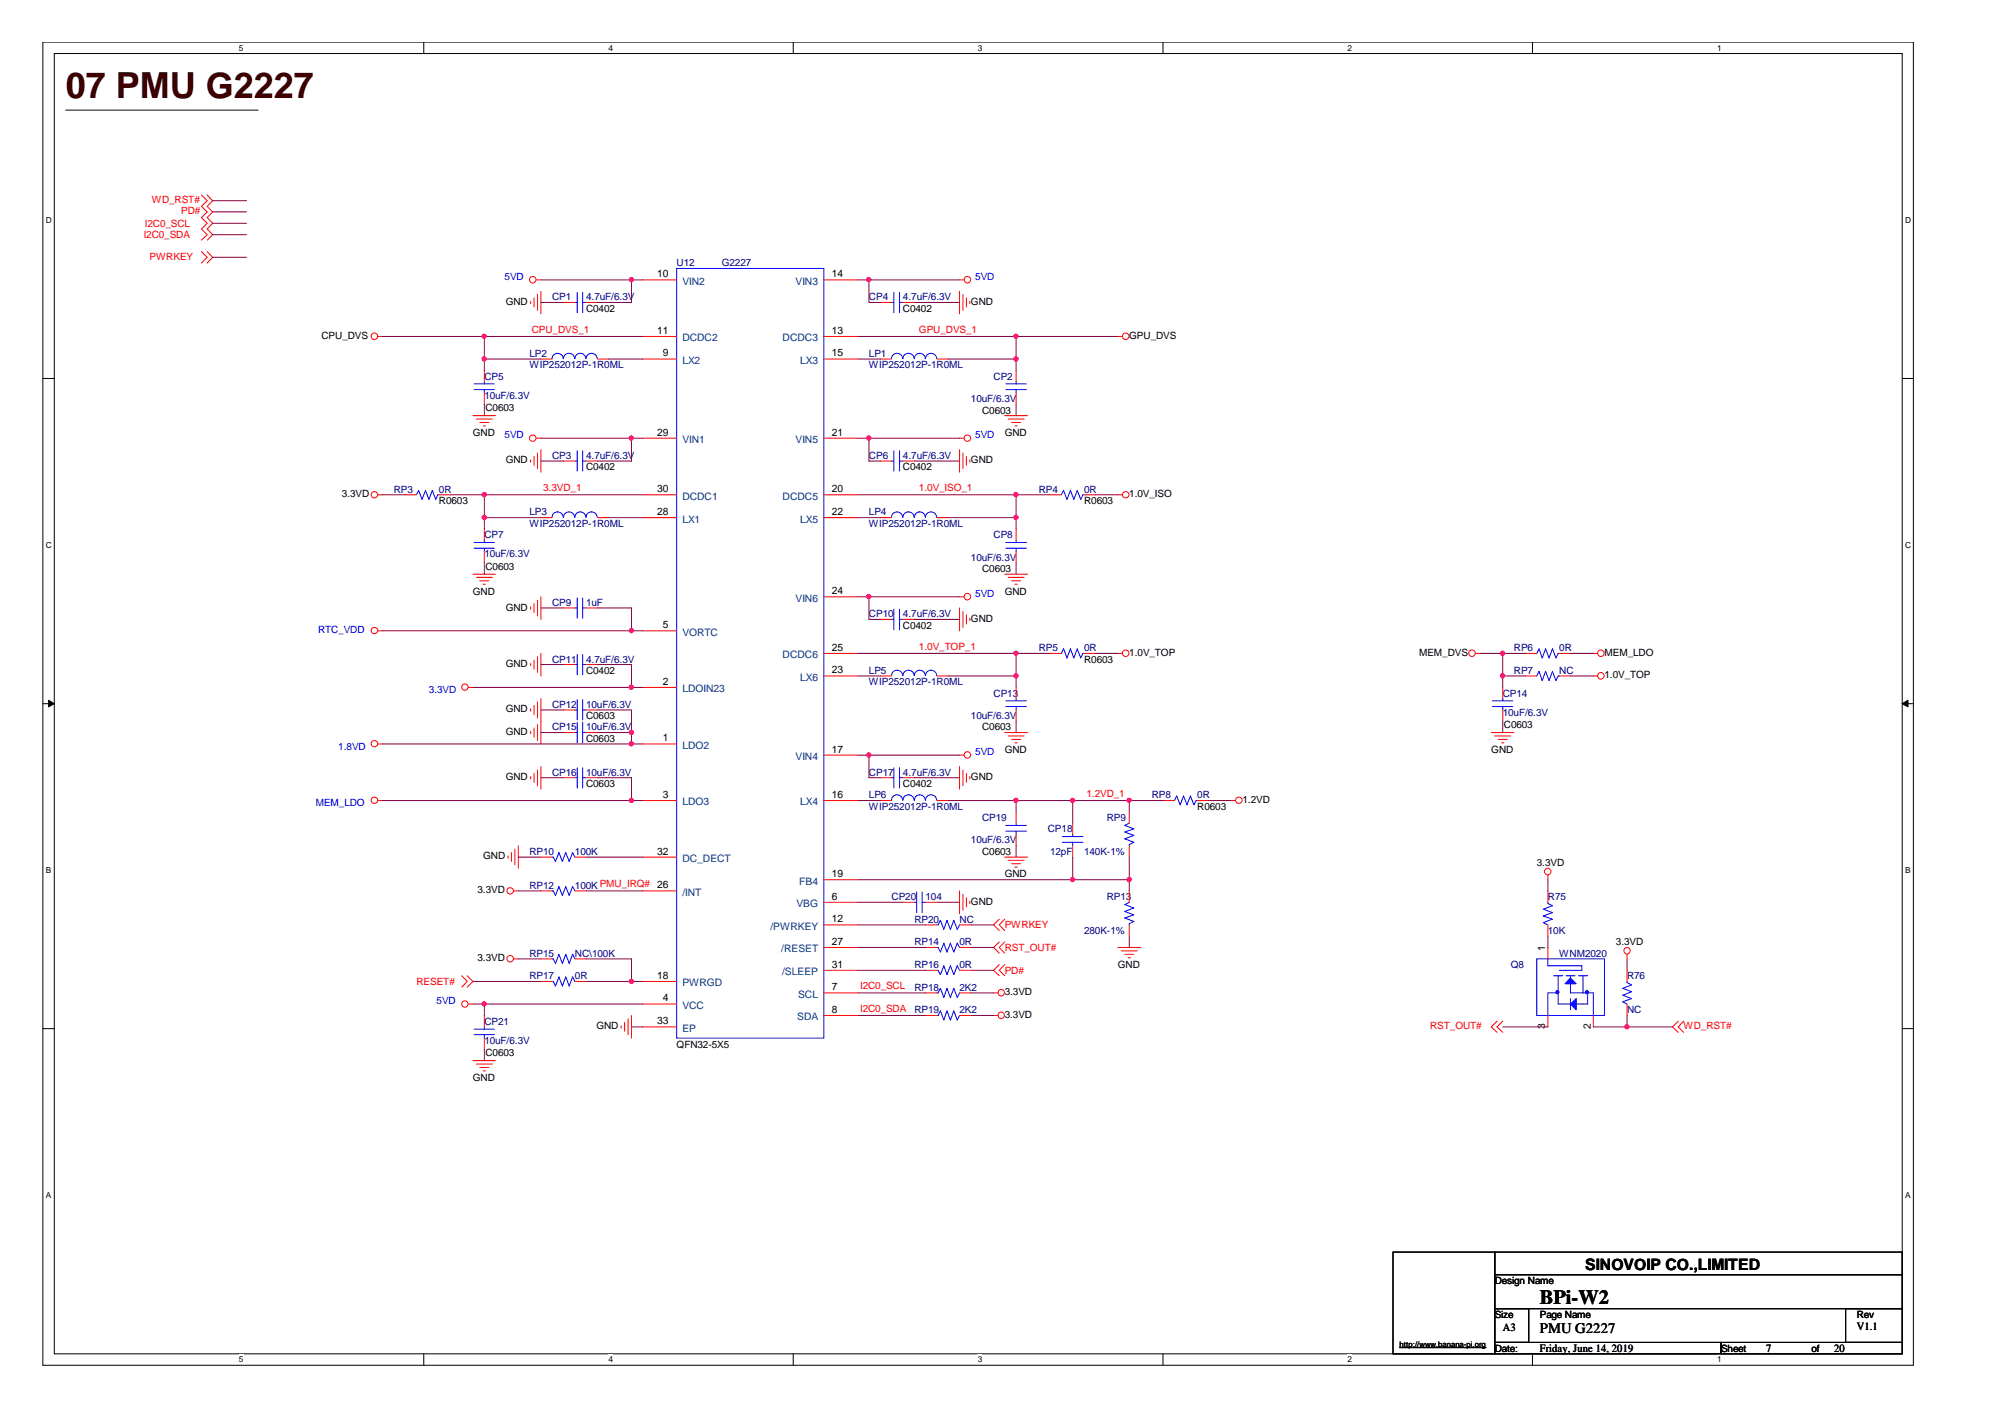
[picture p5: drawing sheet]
<svg xmlns="http://www.w3.org/2000/svg" width="297mm" height="210mm" viewBox="0 0 297 210" stroke-linecap="round" stroke-linejoin="round" font-family="sans-serif">
<path d="M6.3 6.2h277.2v196h-277.2zM8 7.9h273.8v192.6h-273.8z" fill="none" stroke="#000" stroke-width=".15"/>
<g fill="#fff">
<path d="M35.4 6.4h.6v1.4h-.6z"/>
<path d="M35.4 200.7h.6v1.4h-.6z"/>
</g>
<path d="M62.8 6.2v1.7M62.8 200.5v1.7" fill="none" stroke="#000" stroke-width=".15"/>
<g fill="#fff">
<path d="M90.1 6.4h.7v1.4h-.7z"/>
<path d="M90.1 200.7h.7v1.4h-.7z"/>
</g>
<path d="M117.5 6.2v1.7M117.5 200.5v1.7" fill="none" stroke="#000" stroke-width=".15"/>
<g fill="#fff">
<path d="M144.9 6.4h.6v1.4h-.6z"/>
<path d="M144.9 200.7h.6v1.4h-.6z"/>
</g>
<path d="M172.3 6.2v1.7M172.3 200.5v1.7" fill="none" stroke="#000" stroke-width=".15"/>
<g fill="#fff">
<path d="M199.6 6.4h.7v1.4h-.7z"/>
<path d="M199.6 200.7h.7v1.4h-.7z"/>
</g>
<path d="M227 6.2v1.7M227 200.5v1.7" fill="none" stroke="#000" stroke-width=".15"/>
<g fill="#fff">
<path d="M254.4 6.4h.6v1.4h-.6z"/>
<path d="M254.4 200.7h.6v1.4h-.6z"/>
<path d="M6.8 31.9h.8v1.4h-.8z"/>
<path d="M282.2 31.9h.9v1.4h-.9z"/>
<path d="M6.8 80.1h.8v1.4h-.8z"/>
<path d="M282.2 80.1h.9v1.4h-.9z"/>
</g>
<path d="M6.3 56.1h1.7M281.8 56.1h1.7" fill="none" stroke="#000" stroke-width=".15"/>
<g fill="#fff">
<path d="M6.8 128.2h.7v1.4h-.7z"/>
<path d="M282.2 128.2h.8v1.4h-.8z"/>
</g>
<path d="M6.3 104.2h1.7M281.8 104.2h1.7" fill="none" stroke="#000" stroke-width=".15"/>
<g fill="#000" stroke="#000" stroke-width=".15">
<path d="M7.2 103.7l.8 .5-.8 .5z" fill-rule="evenodd"/>
<path d="M281.8 104.2l.9-.5v1z" fill-rule="evenodd"/>
</g>
<g fill="#fff">
<path d="M6.8 176.4h.7v1.4h-.7z"/>
<path d="M282.2 176.4h.8v1.4h-.8z"/>
</g>
<path d="M9.7 16.3h28.5M6.3 152.4h1.7M281.8 152.4h1.7M206.4 185.5h15v15h-15zM221.4 185.5h60.4v3.3h-60.4zM221.4 188.8h60.4v5.1h-60.4zM221.4 193.9h5.1v5h-5.1zM221.4 198.9h33.6v1.6h-33.6zM255 198.9h26.8v1.6h-26.8zM273.4 193.9h8.4v5h-8.4z" fill="none" stroke="#000" stroke-width=".15"/>
<g fill="none" stroke="#f00" stroke-width=".15">
<path d="M29.8 28.9l.9 .8-.9 .9 .9 .8-.9 .8 .9 .9-.9 .8 .9 .9-.9 .8M29.8 37.3l.9 .8-.9 .9M30.7 28.9l.8 .8-.8 .9 .8 .8-.8 .8 .8 .9-.8 .8 .8 .9-.8 .8M30.7 37.3l.8 .8-.8 .9M56 49.8h.6M71.8 54.9v1.6M71.8 58.2v1.7M78.6 44.6v.4M79.1 44.1v1.4M79.5 41.5h.6M79.6 43.6v2.4M80.1 43.2v3.3"/>
<path d="M80.1 53.2h1.7M83.5 44.8h1.7M86.8 44.8h1.7M88.5 53.2h1.7M95.2 41.5h5M95.2 49.8h5M95.2 53.2h5M122 41.5h5.1M122 49.8h5.1M122 53.2h5.1M130.4 44.8h1.7M130.4 53.2h1.7"/>
<path d="M133.8 44.8h1.7M138.8 53.2h1.7M142.2 41.5h.6M142.2 43.2v3.3M142.7 43.6v2.4M143.2 44.1v1.4M143.7 44.6v.4M150.5 54.9v1.6M150.5 58.2v1.7M165.6 49.8h.7M56 73.3h.6M60 73.3h1.7"/>
<path d="M65 73.3h1.7M70.1 61.6h3.3M70.6 62.1h2.3M71.1 62.6h1.3M71.6 63.1h.3M71.8 78.3v1.7M78.6 68.1v.4M79.1 67.6v1.3M79.5 64.9h.6M79.6 67.1v2.3M80.1 66.6v3.3M80.1 76.7h1.7"/>
<path d="M83.5 68.3h1.7M86.8 68.3h1.7M88.5 76.7h1.7M95.2 64.9h5M95.2 73.3h5M95.2 76.7h5M122 64.9h5.1M122 73.3h5.1M122 76.7h5.1M130.4 68.3h1.7M130.4 76.7h1.7M133.8 68.3h1.7"/>
<path d="M138.8 76.7h1.7M142.2 64.9h.6M142.2 66.6v3.3M142.7 67.1v2.3M143.2 67.6v1.3M143.7 68.1v.4M148.8 61.6h3.4M149.4 62.1h2.3M149.9 62.6h1.3M150.4 63.1h.3M150.5 78.3v1.7M155.6 73.3h1.6"/>
<path d="M160.6 73.3h1.7M165.6 73.3h.7M56 93.4h.6M70.1 85.1h3.3M70.6 85.5h2.3M71.1 86h1.3M71.6 86.5h.3M71.8 81.7v1.7M78.6 89.9v.3M78.6 98.3v.3M79.1 89.4v1.3M79.1 97.8v1.3"/>
<path d="M79.6 88.9v2.3M79.6 97.3v2.3M80.1 88.4v3.4M80.1 96.8v3.3M83.5 98.4h1.7M83.5 90.1h1.7M86.8 98.4h1.7M86.8 90.1h1.7M95.2 93.4h5M122 88.4h5.1M122 96.8h5.1M130.4 91.8h1.7"/>
<path d="M133.8 91.8h1.7M142.2 90.1v3.3M142.2 88.4h.6M142.7 90.6v2.3M143.2 91.1v1.3M143.7 91.6v.3M148.8 85.1h3.4M149.4 85.5h2.3M149.9 86h1.3M150.4 86.5h.3M150.5 81.7v1.7M155.6 96.8h1.6"/>
<path d="M160.6 96.8h1.7M165.6 96.8h.7M218.6 96.8h.7M226 96.8h1.7M231 96.8h1.7M236.1 96.8h.6M56 110.2h.6M56 118.6h.6M69.4 101.8h.7M78.6 105v.3M78.6 108.3v.4M78.6 115v.4"/>
<path d="M79.1 104.5v1.3M79.1 107.8v1.4M79.1 114.6v1.3M79.6 104v2.4M79.6 107.3v2.4M79.6 114.1v2.3M80.1 103.5v6.7M80.1 113.6v3.3M83.5 108.5h1.7M83.5 115.2h1.7M83.5 105.2h1.7M86.8 108.5h1.7"/>
<path d="M86.8 115.2h1.7M86.8 105.2h1.7M95.2 101.8h5M95.2 110.2h5M95.2 118.6h5M122 118.6h5.1M122 111.9h5.1M122 100.1h5.1M130.4 118.6h1.7M130.4 100.1h1.7M130.4 115.2h1.7M133.8 115.2h1.7"/>
<path d="M138.8 118.6h1.7M138.8 100.1h1.7M142.2 113.6v3.3M142.2 111.9h.6M142.7 114.1v2.3M143.2 114.6v1.3M143.7 115v.4M148.8 108.5h3.4M149.4 109h2.3M149.9 109.5h1.3M150.4 110h.3M150.5 101.8v1.7"/>
<path d="M150.5 105.2v1.6M172.3 118.6h1.7M177.4 118.6h1.6M182.4 118.6h.6M220.9 108.5h3.4M221.4 109h2.4M222 109.5h1.3M222.5 110h.3M222.6 101.8v1.7M222.6 105.2v1.6M226 100.1h1.7M231 100.1h1.7"/>
<path d="M236.1 100.1h.6M75.3 126.8v.3M75.8 126.3v1.3M76.1 132h.7M76.3 125.8v2.3M76.8 125.3v3.3M80.1 127h1.7M80.1 132h1.7M85.2 127h1.6M85.2 132h1.6M95.2 127h5M95.2 132h5"/>
<path d="M122 133.7h5.1M122 137h5.1M122 130.3h5.1M133.8 133.7h1.7M137.1 133.7h1.7M137.1 137h1.7M142.2 132v3.4M142.2 137h1.6M142.7 132.5v2.3M143.2 133v1.3M143.7 133.5v.3M148 139.5l-.8 .8 .8 .9"/>
<path d="M148 136.2l-.8 .8 .8 .9M148.8 127h3.4M148.8 139.5l-.8 .8 .8 .9M148.8 136.2l-.8 .8 .8 .9M149.4 127.4h2.3M149.9 127.9h1.3M150.4 128.5h.3M150.5 120.2v1.7M150.5 123.6v1.7M158.9 121.9v1.7M158.9 125.3v1.7M167.3 120.2v1.7"/>
<path d="M167.3 125.3v1.7M167.3 132v1.7M167.3 137v1.7M229.3 129.6v.7M229.3 132v1.7M229.3 137v1.7M68.4 144.5l.8 .9-.8 .8M69.2 144.5l.9 .9-.9 .8M69.4 148.7h.7M70.1 157.1h3.3M70.6 157.6h2.3M71.1 158.1h1.3"/>
<path d="M71.6 158.6h.3M71.8 150.4v1.7M71.8 153.8v1.7M76.1 142h.7M80.1 142h1.7M80.1 145.4h1.7M85.2 142h1.6M85.2 145.4h1.6M92 151.9v.4M92.5 151.4v1.4M93 150.9v2.4M93.6 150.4v3.4"/>
<path d="M95.2 148.7h5M95.2 145.4h5M95.2 152.1h5M122 140.3h5.1M122 147.1h5.1M122 150.4h5.1M122 143.7h5.1M137.1 140.3h1.7M137.1 147.1h1.7M137.1 150.4h1.7M137.1 143.7h1.7M142.2 140.3h1.6"/>
<path d="M142.2 147.1h1.6M142.2 150.4h1.6M142.2 143.7h1.6M147.2 147.1h.7M147.2 150.4h.7M148 142.9l-.8 .8 .8 .8M148.8 142.9l-.8 .8 .8 .8M165.6 140.3h3.4M166.1 140.9h2.4M166.6 141.4h1.4M167.1 141.9h.4M221.8 151.3l-.9 .8 .9 .8"/>
<path d="M222.6 151.3l-.8 .8 .8 .8M229.3 140.3v1.7M229.3 150.4v1.7M236.1 150.4v1.7M241 141.4v.6M241 143.7v1.7M241 148.7v1.7M248.6 151.3l-.8 .8 .8 .8M249.4 151.3l-.8 .8 .8 .8"/>
<circle cx="55.5" cy="49.8" r=".49"/>
<circle cx="78.9" cy="41.4" r=".49"/>
<circle cx="143.3" cy="41.4" r=".49"/>
<circle cx="166.8" cy="49.8" r=".49"/>
<circle cx="55.5" cy="73.3" r=".48"/>
<circle cx="78.9" cy="64.9" r=".48"/>
<circle cx="143.3" cy="64.9" r=".48"/>
<circle cx="166.8" cy="73.3" r=".48"/>
<circle cx="55.5" cy="93.4" r=".48"/>
<circle cx="143.3" cy="88.4" r=".49"/>
<circle cx="166.8" cy="96.8" r=".49"/>
<circle cx="218.1" cy="96.8" r=".49"/>
<circle cx="237.2" cy="96.8" r=".49"/>
<circle cx="55.5" cy="110.2" r=".48"/>
<circle cx="55.5" cy="118.5" r=".48"/>
<circle cx="68.9" cy="101.8" r=".47"/>
<circle cx="143.3" cy="111.8" r=".49"/>
<circle cx="183.5" cy="118.5" r=".48"/>
<circle cx="237.2" cy="100.1" r=".49"/>
<circle cx="75.6" cy="132" r=".48"/>
<circle cx="229.3" cy="129.1" r=".49"/>
<circle cx="68.9" cy="148.7" r=".47"/>
<circle cx="75.6" cy="142" r=".49"/>
<circle cx="148.3" cy="147.1" r=".48"/>
<circle cx="148.3" cy="150.4" r=".48"/>
<circle cx="241" cy="140.8" r=".48"/>
</g>
<path d="M207.3 199.6h12.8" fill="none" stroke="#000" stroke-width=".18"/>
<g fill="none" stroke="#00f" stroke-width=".15">
<path d="M100.2 39.8h21.8v114h-21.8zM70.2 57.7h3M70.2 56.9h3M71.8 56.5v.4M71.8 57.7v.5M81.8 53.1a.83 .83 0 0 1 .8-.8 .83 .83 0 0 1 .8 .8M83.5 53.1a.83 .83 0 0 1 .8-.8 .83 .83 0 0 1 .8 .8M85.2 53.1a.8 .8 0 0 1 .8-.8 .8 .8 0 0 1 .8 .8M85.2 44.8h.3M85.5 43.3v3M86.3 44.8h.5M86.3 43.3v3"/>
<path d="M86.8 53.1a.83 .83 0 0 1 .9-.8 .83 .83 0 0 1 .8 .8M132.1 53.1a.83 .83 0 0 1 .8-.8 .83 .83 0 0 1 .8 .8M132.1 44.8h.3M132.4 43.3v3M133.3 44.8h.5M133.3 43.3v3M133.8 53.1a.83 .83 0 0 1 .8-.8 .83 .83 0 0 1 .8 .8M135.5 53.1a.8 .8 0 0 1 .8-.8 .8 .8 0 0 1 .8 .8M137.1 53.1a.83 .83 0 0 1 .8-.8 .83 .83 0 0 1 .9 .8M149 57.7h3.1M149 56.9h3.1M150.5 56.5v.4"/>
<path d="M150.5 57.7v.5M61.7 73.3l.3-.6 .5 1.3 .5-1.3 .5 1.3 .6-1.3 .5 1.3 .3-.7h.1M81.8 76.6a.83 .83 0 0 1 .8-.8 .83 .83 0 0 1 .8 .8M83.5 76.6a.83 .83 0 0 1 .8-.8 .83 .83 0 0 1 .8 .8M85.2 76.6a.8 .8 0 0 1 .8-.8 .8 .8 0 0 1 .8 .8M85.2 68.3h.3M85.5 66.8v3M86.3 66.8v3M86.3 68.3h.5M86.8 76.6a.83 .83 0 0 1 .9-.8 .83 .83 0 0 1 .8 .8M132.1 76.6a.83 .83 0 0 1 .8-.8 .83 .83 0 0 1 .8 .8M132.1 68.3h.3"/>
<path d="M132.4 66.8v3M133.3 66.8v3M133.3 68.3h.5M133.8 76.6a.83 .83 0 0 1 .8-.8 .83 .83 0 0 1 .8 .8M135.5 76.6a.8 .8 0 0 1 .8-.8 .8 .8 0 0 1 .8 .8M137.1 76.6a.83 .83 0 0 1 .8-.8 .83 .83 0 0 1 .9 .8M157.2 73.3l.4-.6 .5 1.3 .5-1.3 .5 1.3 .5-1.3 .5 1.3 .3-.7h.2M70.2 81.2h3M70.2 80.4h3M71.8 80v.4M71.8 81.2v.5M85.2 98.4h.3"/>
<path d="M85.2 90.1h.3M85.5 88.6v3M85.5 97v3M86.3 98.4h.5M86.3 88.6v3M86.3 97v3M86.3 90.1h.5M132.1 91.8h.3M132.4 90.2v3.1M133.3 90.2v3.1M133.3 91.8h.5M149 81.2h3.1"/>
<path d="M149 80.4h3.1M150.5 80v.4M150.5 81.2v.5M157.2 96.8l.4-.7 .5 1.4 .5-1.4 .5 1.4 .5-1.4 .5 1.4 .3-.7h.2M227.7 96.8l.3-.7 .5 1.4 .5-1.4 .5 1.4 .5-1.4 .5 1.4 .3-.7h.2M85.2 115.2h.3M85.2 105.2h.3M85.2 108.5h.3M85.5 103.6v3.1M85.5 107v3M85.5 113.7v3M86.3 103.6v3.1"/>
<path d="M86.3 107v3M86.3 113.7v3M86.3 115.2h.5M86.3 105.2h.5M86.3 108.5h.5M132.1 118.5a.83 .83 0 0 1 .8-.8 .83 .83 0 0 1 .8 .8M132.1 100.1a.83 .83 0 0 1 .8-.8 .83 .83 0 0 1 .8 .8M132.1 115.2h.3M132.4 113.7v3M133.3 113.7v3M133.3 115.2h.5M133.8 118.5a.83 .83 0 0 1 .8-.8 .83 .83 0 0 1 .8 .8"/>
<path d="M133.8 100.1a.83 .83 0 0 1 .8-.8 .83 .83 0 0 1 .8 .8M135.5 118.5a.8 .8 0 0 1 .8-.8 .8 .8 0 0 1 .8 .8M135.5 100.1a.8 .8 0 0 1 .8-.8 .8 .8 0 0 1 .8 .8M137.1 118.5a.83 .83 0 0 1 .8-.8 .83 .83 0 0 1 .9 .8M137.1 100.1a.83 .83 0 0 1 .8-.8 .83 .83 0 0 1 .9 .8M149 104.7h3.1M149 103.8h3.1M150.5 103.5v.3M150.5 104.7v.5M174 118.6l.3-.7 .5 1.3 .5-1.3 .6 1.3 .5-1.3 .5 1.3 .3-.6h.2M221.1 104.7h3M221.1 103.8h3"/>
<path d="M222.6 103.5v.3M222.6 104.7v.5M227.7 100.1l.3-.6 .5 1.3 .5-1.3 .5 1.3 .5-1.3 .5 1.3 .3-.7h.2M81.8 127h.2l.3 .6 .5-1.3 .5 1.3 .5-1.3 .5 1.3 .5-1.3 .4 .7M81.8 132h.2l.3 .6 .5-1.3 .5 1.3 .5-1.3 .5 1.3 .5-1.3 .4 .7M135.5 133.7h.3M135.8 132.1v3.1M136.6 133.7h.5M136.6 132.1v3.1M138.8 137h.2l.3-.7 .5 1.4 .5-1.4 .5 1.4 .5-1.4 .5 1.4 .4-.7M149 123.1h3.1M149 122.3h3.1"/>
<path d="M150.5 121.9v.4M150.5 123.1v.5M157.4 124.8h3M157.4 123.9h3M158.9 123.6v.3M158.9 124.8v.5M167.3 121.9l-.7 .4 1.4 .5-1.4 .4 1.4 .6-1.4 .5 1.4 .5-.7 .3v.2M167.3 133.7l-.7 .3 1.4 .5-1.4 .5 1.4 .5-1.4 .5 1.4 .5-.7 .3v.2M229.3 133.7v.1l.7 .4-1.4 .5 1.4 .5-1.4 .5 1.4 .5-1.4 .5 .7 .3M70.2 153.3h3M70.2 152.5h3M71.8 152.1v.4"/>
<path d="M71.8 153.3v.5M81.8 145.4h.2l.3 .7 .5-1.4 .5 1.4 .5-1.4 .5 1.4 .5-1.4 .4 .7M81.8 142h.2l.3 .7 .5-1.3 .5 1.3 .5-1.3 .5 1.3 .5-1.3 .4 .6M138.8 140.3h.2l.3 .7 .5-1.3 .5 1.3 .5-1.3 .5 1.3 .5-1.3 .4 .6M138.8 143.7h.2l.3 .7 .5-1.3 .5 1.3 .5-1.3 .5 1.3 .5-1.3 .4 .6M138.8 150.4h.2l.3-.7 .5 1.4 .5-1.4 .5 1.4 .5-1.4 .5 1.4 .4-.7M138.8 147.1h.2l.3-.7 .5 1.4 .5-1.4 .5 1.4 .5-1.4 .5 1.4 .4-.7M227.7 142h10v8.4h-10zM229.3 142v1.1h5.1v.6h-3.4M230.2 144.5h1.3M230.8 147.1h-1.5v3.3M230.8 144.5v4.2h2.2"/>
<path d="M232 144.5h1.3M232.7 144.5v2.6h3.4v3.3M232.7 147.9v1.7M233.8 144.5h1.4M234.5 144.5v2.6M235.2 147.1v1.6h-1.7M241 145.4v.2l.7 .3-1.3 .5 1.3 .5-1.3 .5 1.3 .5-1.3 .5 .6 .3"/>
</g>
<g fill="#00f" stroke="#00f" stroke-width=".15">
<path d="M232.7 148.7l.8-.8v1.7z" fill-rule="evenodd"/>
<path d="M232.7 144.9l.8 .8h-1.6z" fill-rule="evenodd"/>
<path d="M234.9 146.8h.4v.2v.1l-.2 .1-.2-.1z" fill-rule="evenodd"/>
<path d="M230.6 146.8h.3l.1 .2-.1 .1-.2 .1-.1-.1z" fill-rule="evenodd"/>
</g>
<g fill="none" stroke="#800040" stroke-width=".15">
<path d="M31.5 33.1h5M31.5 34.8h5M31.5 31.4h5M31.5 29.7h5M31.5 38.1h5M56.6 49.8h38.6M71.8 49.8v5.1M71.8 59.9v1.7M71.8 53.2h8.3M80.1 44.8h3.4M80.1 41.5h15.1M90.2 53.2h5"/>
<path d="M93.6 41.5v3.3h-5.1M127.1 53.2h3.3M127.1 41.5h15.1M127.1 49.8h38.5M128.7 41.5v3.3h1.7M135.5 44.8h6.7M140.5 53.2h10M150.5 49.8v5.1M150.5 59.9v1.7M56.6 73.3h3.4M66.7 73.3h28.5M71.8 73.3v5"/>
<path d="M71.8 76.7h8.3M80.1 64.9h15.1M80.1 68.3h3.4M90.2 76.7h5M93.6 64.9v3.4h-5.1M127.1 76.7h3.3M127.1 73.3h28.5M127.1 64.9h15.1M128.7 64.9v3.4h1.7M135.5 68.3h6.7M140.5 76.7h10M150.5 73.3v5"/>
<path d="M162.3 73.3h3.3M56.6 93.4h38.6M71.8 83.4v1.7M80.1 90.1h3.4M80.1 98.4h3.4M88.5 90.1h5.1v3.3M88.5 98.4h5.1v3.4M127.1 96.8h28.5M127.1 88.4h15.1M128.7 88.4v3.4h1.7M135.5 91.8h6.7M150.5 83.4v1.7"/>
<path d="M150.5 96.8v5M162.3 96.8h3.3M219.3 96.8h6.7M222.6 96.8v5M232.7 96.8h3.4M56.6 110.2h38.6M56.6 118.6h38.6M70.1 101.8h25.1M80.1 115.2h3.4M80.1 105.2h3.4M80.1 108.5h3.4M88.5 105.2h5.1v5"/>
<path d="M88.5 115.2h5.1v3.4M88.5 108.5h5.1M127.1 118.6h3.3M127.1 100.1h3.3M127.1 111.9h15.1M128.7 111.9v3.3h1.7M135.5 115.2h6.7M140.5 118.6h31.8M140.5 100.1h10M150.5 106.8v1.7M150.5 118.6v1.6M158.9 118.6v3.3"/>
<path d="M167.3 118.6v1.6M179 118.6h3.4M222.6 100.1h3.4M222.6 106.8v1.7M232.7 100.1h3.4M76.8 132h3.3M76.8 127h3.3M86.8 132h8.4M86.8 127h8.4M127.1 133.7h6.7M127.1 130.3h40.2M127.1 137h10"/>
<path d="M138.8 133.7h3.4M143.8 137h3.4M150.5 125.3v1.7M158.9 127v3.3M167.3 127v5M167.3 138.7v1.6M229.3 130.3v1.7M229.3 138.7v1.6M70.1 145.4h10M70.1 148.7h25.1M71.8 148.7v1.7M71.8 155.5v1.6"/>
<path d="M76.8 142h3.3M86.8 142h6.8v3.4M86.8 145.4h8.4M93.6 152.1h1.6M127.1 150.4h10M127.1 147.1h10M127.1 140.3h10M127.1 143.7h10M143.8 150.4h3.4M143.8 147.1h3.4M143.8 140.3h3.4M143.8 143.7h3.4"/>
<path d="M222.6 152.1h6.7M236.1 152.1h11.7M241 142v1.7M241 150.4v1.7"/>
</g>
<g fill="#f0f" stroke="#f0f" stroke-width=".15">
<circle cx="93.5" cy="41.4" r=".32"/>
<circle cx="71.7" cy="49.8" r=".32"/>
<circle cx="71.7" cy="73.3" r=".32"/>
<circle cx="93.5" cy="93.4" r=".32"/>
<circle cx="93.5" cy="101.8" r=".32"/>
<circle cx="93.5" cy="110.2" r=".32"/>
<circle cx="93.5" cy="108.5" r=".32"/>
<circle cx="93.5" cy="118.6" r=".32"/>
<circle cx="71.7" cy="148.7" r=".32"/>
<circle cx="150.5" cy="53.2" r=".32"/>
<circle cx="128.7" cy="41.4" r=".32"/>
<circle cx="150.5" cy="49.8" r=".32"/>
<circle cx="150.5" cy="76.7" r=".32"/>
<circle cx="150.5" cy="73.3" r=".32"/>
<circle cx="150.5" cy="100.1" r=".32"/>
<circle cx="150.5" cy="96.8" r=".32"/>
<circle cx="167.3" cy="130.3" r=".32"/>
<circle cx="158.9" cy="130.3" r=".32"/>
<circle cx="167.3" cy="118.6" r=".32"/>
<circle cx="158.9" cy="118.6" r=".32"/>
<circle cx="150.5" cy="118.6" r=".32"/>
<circle cx="71.7" cy="53.2" r=".32"/>
<circle cx="93.5" cy="64.9" r=".32"/>
<circle cx="71.7" cy="76.7" r=".32"/>
<circle cx="128.7" cy="64.9" r=".32"/>
<circle cx="128.7" cy="88.4" r=".32"/>
<circle cx="128.7" cy="111.8" r=".32"/>
<circle cx="241" cy="152.1" r=".32"/>
<circle cx="93.5" cy="145.4" r=".32"/>
<circle cx="222.6" cy="100.1" r=".32"/>
<circle cx="222.6" cy="96.8" r=".32"/>
</g>
<text font-size="5.3" fill="#400000" x="9.7" y="14.5">07 PMU G2227</text>
<text font-size="3" x="228.1" y="193.2">BPi-W2</text>
<text font-size="2.3" x="234.9" y="188.1">SINOVOIP CO.,LIMITED</text>
<text font-size="2.2" x="228.1" y="197.4">PMU G2227</text>
<g font-size="1.7">
<text x="222.6" y="197.1">A3</text>
<text x="275.1" y="196.9">V1.1</text>
<text x="228.1" y="200.3">Friday, June 14, 2019</text>
<text x="261.7" y="200.3">7</text>
<text x="271.7" y="200.3">20</text>
</g>
<g font-size="1.5" fill="#f00">
<text x="21.3" y="35.3">I2C0_SDA</text>
<text x="21.5" y="33.6">I2C0_SCL</text>
<text x="22.5" y="30.1">WD_RST#</text>
<text x="26.8" y="31.8">PD#</text>
<text x="22.1" y="38.5">PWRKEY</text>
<text x="78.8" y="49.3">CPU_DVS_1</text>
<text x="136.1" y="49.3">GPU_DVS_1</text>
<text x="80.5" y="72.7">3.3VD_1</text>
<text x="136.1" y="72.7">1.0V_ISO_1</text>
<text x="136.1" y="96.2">1.0V_TOP_1</text>
<text x="161" y="118">1.2VD_1</text>
<text x="148.8" y="137.5">PWRKEY</text>
<text x="148.8" y="140.9">RST_OUT#</text>
<text x="61.7" y="145.9">RESET#</text>
<text x="127.4" y="149.9">I2C0_SDA</text>
<text x="127.4" y="146.5">I2C0_SCL</text>
<text x="148.8" y="144.2">PD#</text>
<text x="211.9" y="152.5">RST_OUT#</text>
<text x="249.4" y="152.5">WD_RST#</text>
</g>
<g font-size="1.5" fill="#00f">
<text x="74.8" y="41.5">5VD</text>
<text x="144.5" y="41.5">5VD</text>
<text x="74.8" y="65">5VD</text>
<text x="144.5" y="65">5VD</text>
<text x="144.5" y="88.4">5VD</text>
<text x="47.1" y="93.8">RTC_VDD</text>
<text x="63.5" y="102.7">3.3VD</text>
<text x="50.1" y="111.1">1.8VD</text>
<text x="144.5" y="111.9">5VD</text>
<text x="46.8" y="119.4">MEM_LDO</text>
<text x="64.7" y="148.8">5VD</text>
</g>
<g font-size="1.5">
<text x="97.4" y="41.1">10</text>
<text x="123.2" y="41.1">14</text>
<text x="74.9" y="45.1">GND</text>
<text x="86.8" y="46.2">C0402</text>
<text x="133.8" y="46.2">C0402</text>
<text x="143.8" y="45.1">GND</text>
<text x="47.6" y="50.2">CPU_DVS</text>
<text x="97.4" y="49.5">11</text>
<text x="98.2" y="52.8">9</text>
<text x="123.2" y="49.5">13</text>
<text x="123.2" y="52.8">15</text>
<text x="167.3" y="50.2">GPU_DVS</text>
<text x="70.1" y="64.6">GND</text>
<text x="71.9" y="60.9">C0603</text>
<text x="97.4" y="64.5">29</text>
<text x="123.2" y="64.5">21</text>
<text x="145.5" y="61.3">C0603</text>
<text x="148.8" y="64.6">GND</text>
<text x="74.9" y="68.6">GND</text>
<text x="86.8" y="69.7">C0402</text>
<text x="133.8" y="69.7">C0402</text>
<text x="143.8" y="68.6">GND</text>
<text x="50.6" y="73.7">3.3VD</text>
<text x="65" y="74.6">R0603</text>
<text x="97.4" y="72.9">30</text>
<text x="97.4" y="76.3">28</text>
<text x="123.2" y="72.9">20</text>
<text x="123.2" y="76.3">22</text>
<text x="160.6" y="74.6">R0603</text>
<text x="167.3" y="73.7">1.0V_ISO</text>
<text x="70.1" y="88.1">GND</text>
<text x="71.9" y="84.4">C0603</text>
<text x="123.2" y="88">24</text>
<text x="145.5" y="84.7">C0603</text>
<text x="148.8" y="88.1">GND</text>
<text x="74.9" y="90.4">GND</text>
<text x="98.2" y="93.1">5</text>
<text x="133.8" y="93.1">C0402</text>
<text x="143.8" y="92.1">GND</text>
<text x="74.9" y="98.8">GND</text>
<text x="86.8" y="99.8">C0402</text>
<text x="98.2" y="101.4">2</text>
<text x="123.2" y="99.8">23</text>
<text x="123.2" y="96.4">25</text>
<text x="160.6" y="98.1">R0603</text>
<text x="167.3" y="97.1">1.0V_TOP</text>
<text x="210.2" y="97.1">MEM_DVS</text>
<text x="237.7" y="97.1">MEM_LDO</text>
<text x="237.7" y="100.5">1.0V_TOP</text>
<text x="74.9" y="105.5">GND</text>
<text x="86.8" y="106.5">C0603</text>
<text x="222.8" y="107.8">C0603</text>
<text x="74.9" y="108.9">GND</text>
<text x="86.8" y="109.9">C0603</text>
<text x="98.2" y="109.8">1</text>
<text x="123.2" y="111.5">17</text>
<text x="145.5" y="108.2">C0603</text>
<text x="148.8" y="111.6">GND</text>
<text x="220.9" y="111.6">GND</text>
<text x="74.9" y="115.6">GND</text>
<text x="86.8" y="116.6">C0603</text>
<text x="98.2" y="118.2">3</text>
<text x="123.2" y="118.2">16</text>
<text x="133.8" y="116.6">C0402</text>
<text x="143.8" y="115.6">GND</text>
<text x="177.4" y="119.9">R0603</text>
<text x="184.1" y="118.9">1.2VD</text>
<text x="71.6" y="127.3">GND</text>
<text x="97.4" y="126.6">32</text>
<text x="123.2" y="129.9">19</text>
<text x="145.5" y="126.6">C0603</text>
<text x="148.8" y="130">GND</text>
<text x="227.7" y="128.3">3.3VD</text>
<text x="70.7" y="132.3">3.3VD</text>
<text x="123.2" y="136.6">12</text>
<text x="123.2" y="133.3">6</text>
<text x="143.8" y="134">GND</text>
<text x="70.7" y="142.4">3.3VD</text>
<text x="123.2" y="140">27</text>
<text x="123.2" y="143.4">31</text>
<text x="165.6" y="143.4">GND</text>
<text x="228.9" y="140.9" transform="rotate(-90 228.9 140.9)">1</text>
<text x="239.4" y="140.1">3.3VD</text>
<text x="97.4" y="145">18</text>
<text x="98.2" y="148.4">4</text>
<text x="123.2" y="146.7">7</text>
<text x="148.8" y="147.4">3.3VD</text>
<text x="88.3" y="152.5">GND</text>
<text x="97.4" y="151.7">33</text>
<text x="100.2" y="155.3">QFN32-5X5</text>
<text x="123.2" y="150">8</text>
<text x="148.8" y="150.8">3.3VD</text>
<text x="228.9" y="152.5" transform="rotate(-90 228.9 152.5)">3</text>
<text x="235.7" y="152.5" transform="rotate(-90 235.7 152.5)">2</text>
<text x="70.1" y="160.2">GND</text>
<text x="71.9" y="156.5">C0603</text>
<text x="221.4" y="190.2">Design Name</text>
<text x="221.4" y="195.2">Size</text>
<text x="228.1" y="195.2">Page Name</text>
<text x="275.1" y="195.2">Rev</text>
<text x="221.4" y="200.2">Date:</text>
<text x="255" y="200.2">Sheet</text>
<text x="268.4" y="200.2">of</text>
</g>
<g font-size="1.5" fill="#000080">
<text x="100.2" y="39.5">U12</text>
<text x="106.9" y="39.5">G2227</text>
<text x="81.8" y="44.5">CP1</text>
<text x="86.8" y="44.5">4.7uF/6.3V</text>
<text x="128.7" y="44.5">CP4</text>
<text x="133.8" y="44.5">4.7uF/6.3V</text>
<text x="78.4" y="52.9">LP2</text>
<text x="128.7" y="52.9">LP1</text>
<text x="71.8" y="56.2">CP5</text>
<text x="71.8" y="59.1">10uF/6.3V</text>
<text x="78.4" y="54.5">WIP252012P-1R0ML</text>
<text x="128.7" y="54.5">WIP252012P-1R0ML</text>
<text x="143.8" y="59.6">10uF/6.3V</text>
<text x="147.2" y="56.2">CP2</text>
<text x="81.8" y="68">CP3</text>
<text x="86.8" y="68">4.7uF/6.3V</text>
<text x="128.7" y="68">CP6</text>
<text x="133.8" y="68">4.7uF/6.3V</text>
<text x="58.3" y="73">RP3</text>
<text x="65" y="73">0R</text>
<text x="78.4" y="76.3">LP3</text>
<text x="128.7" y="76.3">LP4</text>
<text x="153.9" y="73">RP4</text>
<text x="160.6" y="73">0R</text>
<text x="71.8" y="79.7">CP7</text>
<text x="71.8" y="82.6">10uF/6.3V</text>
<text x="78.4" y="78">WIP252012P-1R0ML</text>
<text x="128.7" y="78">WIP252012P-1R0ML</text>
<text x="143.8" y="83">10uF/6.3V</text>
<text x="147.2" y="79.7">CP8</text>
<text x="81.8" y="89.8">CP9</text>
<text x="86.8" y="89.8">1uF</text>
<text x="128.7" y="91.4">CP10</text>
<text x="133.8" y="91.4">4.7uF/6.3V</text>
<text x="81.8" y="98.1">CP11</text>
<text x="86.8" y="98.1">4.7uF/6.3V</text>
<text x="128.7" y="99.8">LP5</text>
<text x="128.7" y="101.5">WIP252012P-1R0ML</text>
<text x="153.9" y="96.4">RP5</text>
<text x="160.6" y="96.4">0R</text>
<text x="224.3" y="99.8">RP7</text>
<text x="224.3" y="96.4">RP6</text>
<text x="231" y="99.8">NC</text>
<text x="231" y="96.4">0R</text>
<text x="81.8" y="104.8">CP12</text>
<text x="86.8" y="104.8">10uF/6.3V</text>
<text x="143.8" y="106.5">10uF/6.3V</text>
<text x="147.2" y="103.2">CP13</text>
<text x="222.6" y="103.2">CP14</text>
<text x="222.6" y="106">10uF/6.3V</text>
<text x="81.8" y="108.2">CP15</text>
<text x="86.8" y="108.2">10uF/6.3V</text>
<text x="81.8" y="114.9">CP16</text>
<text x="86.8" y="114.9">10uF/6.3V</text>
<text x="128.7" y="118.3">LP6</text>
<text x="128.7" y="119.9">WIP252012P-1R0ML</text>
<text x="128.7" y="114.9">CP17</text>
<text x="133.8" y="114.9">4.7uF/6.3V</text>
<text x="170.6" y="118.3">RP8</text>
<text x="177.4" y="118.3">0R</text>
<text x="143.8" y="124.9">10uF/6.3V</text>
<text x="145.5" y="121.6">CP19</text>
<text x="155.2" y="123.3">CP18</text>
<text x="164" y="121.6">RP9</text>
<text x="78.4" y="126.6">RP10</text>
<text x="78.4" y="131.7">RP12</text>
<text x="85.2" y="126.6">100K</text>
<text x="85.2" y="131.7">100K PMU_IRQ# 26</text>
<text x="155.6" y="126.6">12pF</text>
<text x="160.6" y="126.6">140K-1%</text>
<text x="132.1" y="133.3">CP20</text>
<text x="135.5" y="136.7">RP20</text>
<text x="137.1" y="133.3">104</text>
<text x="142.2" y="136.7">NC</text>
<text x="164" y="133.3">RP13</text>
<text x="229.3" y="133.3">R75</text>
<text x="78.4" y="141.7">RP15</text>
<text x="85.2" y="141.7">NC\100K</text>
<text x="135.5" y="140.1">RP14</text>
<text x="135.5" y="143.4">RP16</text>
<text x="142.2" y="140.1">0R</text>
<text x="142.2" y="143.4">0R</text>
<text x="160.6" y="138.4">280K-1%</text>
<text x="223.8" y="143.4">Q8</text>
<text x="229.3" y="138.4">10K</text>
<text x="231" y="141.7">WNM2020</text>
<text x="78.4" y="145.1">RP17</text>
<text x="85.2" y="145.1">0R</text>
<text x="135.5" y="146.7">RP18</text>
<text x="142.2" y="146.7">2K2</text>
<text x="241" y="145.1">R76</text>
<text x="71.8" y="151.8">CP21</text>
<text x="71.8" y="154.6">10uF/6.3V</text>
<text x="135.5" y="150.1">RP19</text>
<text x="142.2" y="150.1">2K2</text>
<text x="241" y="150.1">NC</text>
</g>
<g font-size="1.5" fill="#004080">
<text x="101.1" y="42.2">VIN2</text>
<text x="117.9" y="42.2">VIN3</text>
<text x="101.1" y="53.9">LX2</text>
<text x="101.1" y="50.6">DCDC2</text>
<text x="116" y="50.6">DCDC3</text>
<text x="118.5" y="53.9">LX3</text>
<text x="101.1" y="65.6">VIN1</text>
<text x="117.9" y="65.6">VIN5</text>
<text x="101.1" y="74">DCDC1</text>
<text x="101.1" y="77.4">LX1</text>
<text x="116" y="74">DCDC5</text>
<text x="118.5" y="77.4">LX5</text>
<text x="117.9" y="89.1">VIN6</text>
<text x="101.1" y="94.2">VORTC</text>
<text x="116" y="97.5">DCDC6</text>
<text x="118.5" y="100.9">LX6</text>
<text x="101.1" y="102.5">LDOIN23</text>
<text x="101.1" y="110.9">LDO2</text>
<text x="117.9" y="112.6">VIN4</text>
<text x="101.1" y="119.3">LDO3</text>
<text x="118.5" y="119.3">LX4</text>
<text x="101.1" y="127.7">DC_DECT</text>
<text x="118.4" y="131">FB4</text>
<text x="101.1" y="132.7">/INT</text>
<text x="114.1" y="137.7">/PWRKEY</text>
<text x="118" y="134.4">VBG</text>
<text x="115.7" y="141.1">/RESET</text>
<text x="101.1" y="149.5">VCC</text>
<text x="101.1" y="146.1">PWRGD</text>
<text x="115.9" y="144.5">/SLEEP</text>
<text x="118.2" y="147.8">SCL</text>
<text x="101.1" y="152.8">EP</text>
<text x="118.1" y="151.1">SDA</text>
</g>
<g font-size="1.2">
<text x="35.4" y="7.5">5</text>
<text x="90.1" y="7.5">4</text>
<text x="144.9" y="7.5">3</text>
<text x="199.6" y="7.5">2</text>
<text x="254.4" y="7.5">1</text>
<text x="6.8" y="33.1">D</text>
<text x="282.2" y="33.1">D</text>
<text x="6.8" y="81.2">C</text>
<text x="282.2" y="81.2">C</text>
<text x="6.8" y="129.4">B</text>
<text x="282.2" y="129.4">B</text>
<text x="6.8" y="177.5">A</text>
<text x="282.2" y="177.5">A</text>
<text x="35.4" y="201.8">5</text>
<text x="90.1" y="201.8">4</text>
<text x="144.9" y="201.8">3</text>
<text x="199.6" y="201.8">2</text>
<text x="254.4" y="201.8">1</text>
</g>
<text font-size="1.1" x="207.3" y="199.5">http://www.banana-pi.org</text>
</svg>
